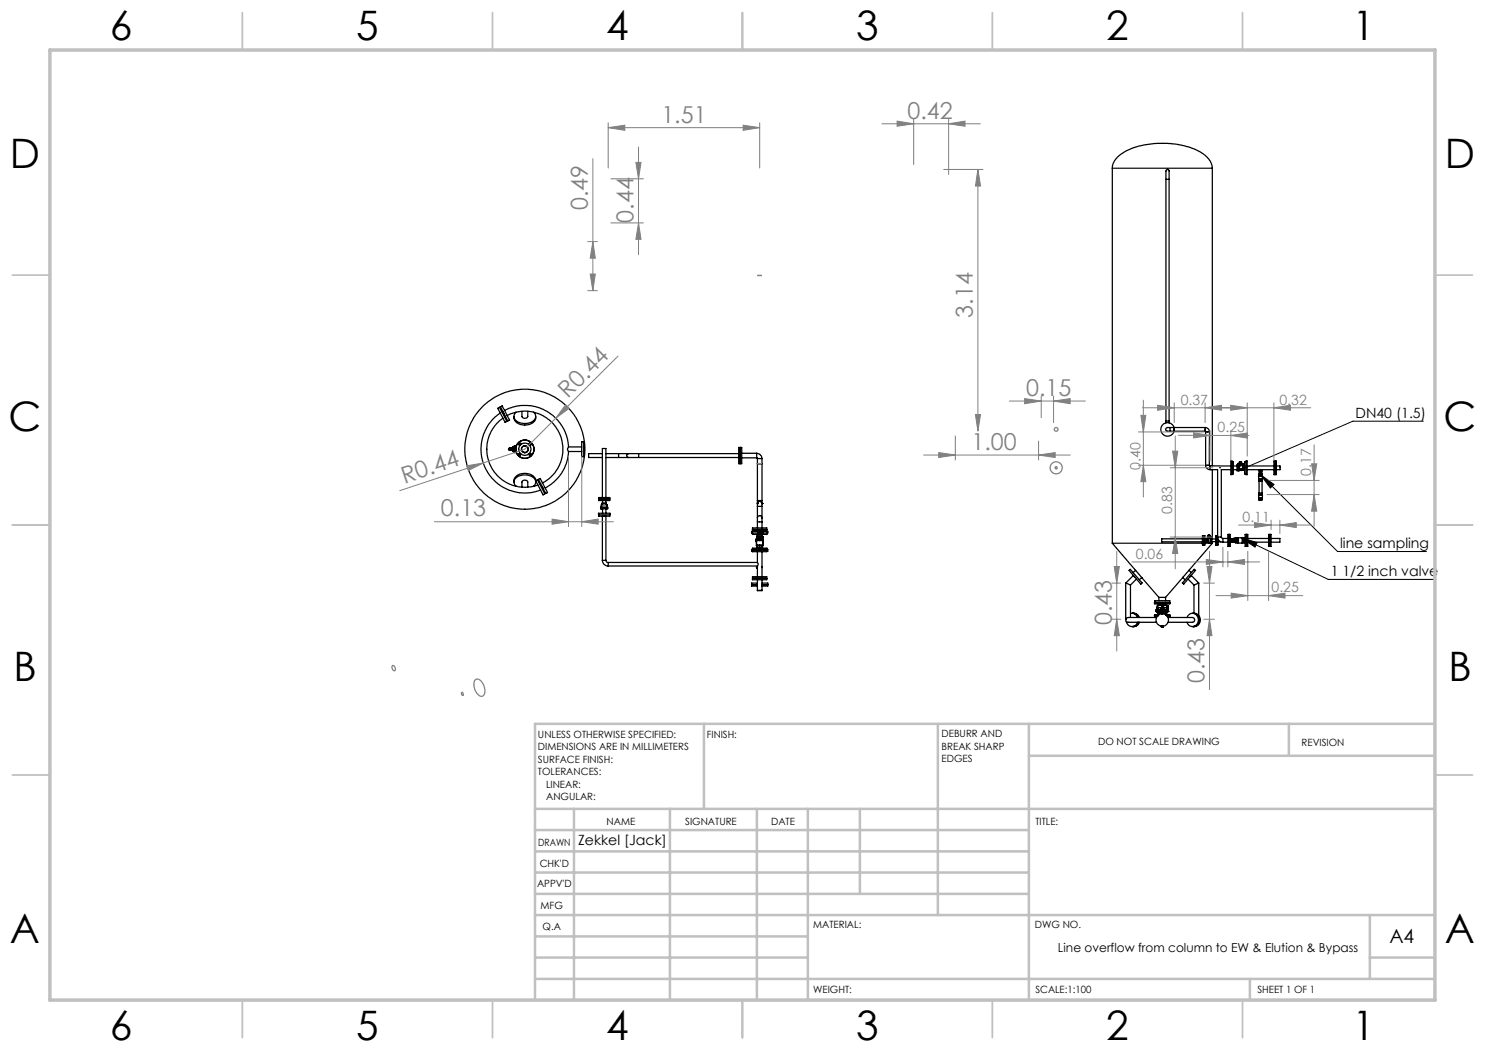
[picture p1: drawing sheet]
<svg xmlns="http://www.w3.org/2000/svg" width="297mm" height="210mm" viewBox="0 0 297 210" stroke-linecap="round" stroke-linejoin="round" font-family="sans-serif">
<g fill="none" stroke="#000" stroke-width=".25">
<path d="M222.5 33.6a4.7 4.7 0 0 1 3.4-3.7l.2-.1a17.5 17.5 0 0 1 14.1 .7 4.1 4.1 0 0 1 2.3 3.1M222.5 33.6h20M222.5 33.6v75M233.2 35.9v-1.6a.36 .36 0 0 1 .4-.4 .36 .36 0 0 1 .2 .6v1.4M233.2 35.9h.6M233.2 35.9v48.3M233.8 35.9v48.3M242.5 33.6v59.6M99.6 81.7l.3-.3 1.5 2.9-.4 .1zM100 82.6a8.8 8.8 0 0 0-2.8 11.3 8.8 8.8 0 0 0 10.9 4.1M100.1 81.4l.3-.2 1.5 2.8-.4 .2zM100.4 82.4a.26 .26 0 0 1 .3 0 .26 .26 0 0 1 .1 .3v.1"/>
<path d="M100.6 83.6a7.6 7.6 0 0 0-2.4 9.8 7.6 7.6 0 0 0 9.4 3.6M100.9 82.1a8.7 8.7 0 0 1 12.8 7.3M101.1 83.3l-.2 .1M101.4 83.1a7.6 7.6 0 0 1 10.3 3.2 7.6 7.6 0 0 1-3.2 10.3M102.1 89.6a.25 .25 0 0 0-.4 .2 .25 .25 0 0 0 .4 .3M102.1 90.1h.1M102.1 89.6h.1M102.1 89.6v.5M102.1 90.1h.4M102.5 89.6v.5M102.5 89.6h.2M102.5 90.1l.3 .1"/>
<path d="M102.5 89.6h-.4M102.6 90.2h.2M102.6 89.5h.1M102.6 90.2h.1M102.6 89.4h.1M102.6 89.4v.1M102.6 89.6h.1M102.7 89.6a.26 .26 0 0 1 .1 .3 .26 .26 0 0 1-.3 .2M102.7 89.6v.5zM102.7 89.6h.1M102.7 89.4h.1M102.8 89.5h.1"/>
<path d="M102.7 89.4v.1M102.8 89.5h-.2M102.8 90.2h.1M102.8 89.5v.9M102.8 89.4v.1M102.8 89.5l-.3 .1M102.8 89.4v-.2l.1 .2M102.8 90.4h.1M102.8 83.3v.3a2.23 2.23 0 0 0 3 1.3 1.66 1.66 0 0 0 1.3-1.3v-.3M102.8 96.4v-.3a2.23 2.23 0 0 1 3-1.3 1.66 1.66 0 0 1 1.3 1.3v.3M102.8 89.4h.1M102.9 89.6h.1"/>
<path d="M102.9 90.1h.1M102.9 89.5v.9M102.9 89.4v.1M102.9 89.6v.2M102.9 89.8v.3M102.9 89.8h.1M102.9 90.4h.1M102.9 90.4l.1 .1M102.9 89.3h.1M102.9 89.3v1.1M103 90.4h.1M103 89.3h.1"/>
<path d="M103 89.2l.1 .1M103 89.2v.1M103 89.2l-.1 .1M103 90.4v.1M103 89.3v1.1M103.1 90.4h.1M103.1 89.2v.1M103.1 90.4l-.1 .1M103.1 89.6v.5M103.1 90.1h.1M103.1 89.6h.1M103.1 90.1l.1 .1"/>
<path d="M103.1 89.3l.1 .1M103.1 90.3v.1M103.1 89.3v1.1M103.1 89.8h.1M103.2 90.3h-.1M103.2 89.5l-.1 .1M103.2 90.3l-.1 .1M103.2 82.4a1.19 1.19 0 0 0-.3 1.3 1.19 1.19 0 0 0 1 .8l.7 .2a2.15 2.15 0 0 0 2.5-1.3l-.1-.6-.3-.4M103.2 97.3a1.19 1.19 0 0 1-.3-1.3 1.19 1.19 0 0 1 1-.8l.7-.2a2.17 2.17 0 0 1 2.5 1.3v.4l-.4 .6M103.8 90.8v.1M103.8 88.9v.1zM103.8 90.7v.2"/>
<path d="M103.8 90.7h.1M103.8 90.9l.2 .1M103.9 88.7l-.1 .2M103.9 88.7h.2M104 91h.1zM104 88.6l-.1 .1M104.1 88.7h.1M104.4 82.3v1a.63 .63 0 0 0 .6 .4 .63 .63 0 0 0 .6-.4v-1M104.4 97.4v-1a.63 .63 0 0 1 .6-.4 .63 .63 0 0 1 .6 .4v1M105 90.5h.1M105.9 91h.1M105.9 88.7h.1"/>
<path d="M106 88.7l.1 .1M106 91h.1M106.1 90.7l.1 .1M106.1 89h.1M106.1 88.8v.2M106.1 88.8l.1 .1M106.2 90.8l-.2 .2M106.2 90.8h.1M107.1 96.2l.4-.3 1.5 2.9-.4 .1zM107.7 95.9l.4-.2 1.4 2.8-.4 .2zM108.1 96.8h-.2M108.4 97.3l.3 .5-.2 .1"/>
<path d="M113.7 90.3a8.6 8.6 0 0 1-4.7 7.3M113.7 89.4a.6 .6 0 0 0 0 .9M113.7 89.4h2.6M113.7 90.3h2.6M116.3 88.4h.4v2.9h-.4zM119.7 99.5h2.3v.6h-2.3zM119.7 99.8h2.3zM120.5 99.5v-9.8h.7v9.8M120.5 90.7h-2.8v.8h2.8M121.2 91.5h2.5M121.2 90.7h2.5M123.7 91.5h2"/>
<path d="M123.7 90.7h2M123.7 90.7v.8M125.7 90.7h2M125.7 91.5h2M125.7 90.7a.39 .39 0 0 0-.4 .4 .39 .39 0 0 0 .4 .4M127.7 90.7v.8M127.7 91.5h20M127.7 90.7h20M147.7 89.5h.6v3.2h-.6zM148 89.5v3.2M148.3 90.7h3M148.3 91.6h3"/>
<path d="M151.3 91.6l.2 .1M151.3 90.7a1.08 1.08 0 0 1 1.1 1M151.3 90.7v.9M151.5 92.7v7.4M151.5 92.7h.9M151.5 91.7h.9M151.5 91.7v1M152.4 92.7v7.4M152.4 91.7v1M233.2 84.2v.4M233.2 84.2h.6M233.8 84.2v.4"/>
<path d="M234 85.5h-.4a.41 .41 0 0 0-.4 .5 .41 .41 0 0 0 .6 .2h.2M234 85.5v.7M234 85.5h.8M234 86.2h.8M234.8 85.5a1.35 1.35 0 0 0-2.1-.7 1.35 1.35 0 0 0 0 2.2 1.35 1.35 0 0 0 2.1-.8M234.8 85.5h6.2M234.8 86.2h6.2M234.8 85.5v.7M241 85.5a.9 .9 0 0 1 .9 .9M241 86.2l.1 .2M241 85.5v.7M241.1 93.1a.9 .9 0 0 0 .9 .8"/>
<path d="M241.1 86.4v6.7M241.1 86.4h.8M241.1 93.1h.8M241.9 93.1l.1 .1M241.9 86.4v6.7M242 93.2h4.2M242 93.2v.7M242 93.9h1.5v13.5M242.5 93.9v13.9M243.9 93.5h.1M246.2 92.2h.2v2.7h-.2zM246.2 93.9h-1.9v13.5"/>
<path d="M246.4 92.3h.3v2.5h-.3M246.7 93.9h.7M246.7 93.2h.7M247.4 94v.1h.2v-.1M247.4 93.1v-.2h.2v.2M247.4 93.1v.9M247.4 94h.2M247.4 93.1h.2M247.5 92.8h1.1v.1h-1.1zM247.6 93.1v.9M247.7 94v.1h.2v-.1M247.7 93.1v-.2h.2v.2"/>
<path d="M247.7 94h.2M247.7 93.1h.2M247.7 93.1v.9M247.8 92.9h.1M247.9 94.1h.6M247.9 93.1v.9M247.9 92.6v.2M248 92.4h.2M248 92.6h.2M248 92.4h-.1v.2h.1M248 92.4v.2M248.2 92.4h.1v.4"/>
<path d="M248.2 92.4v.2M248.2 92.6h.1M248.4 93.1h-.5M248.4 93.1h.1M248.4 92.9v.2M248.5 93.1l.1 .1M248.5 93.1v1M248.6 94l-.1 .1M248.6 93.2v.8M248.6 93.2l.1 .8M248.7 93.2h.2M248.9 93.9l-.3 .1"/>
<path d="M249.2 92.3h-.3v2.5h.3M249.2 92.2h.2v2.7h-.2zM249.4 93.9h2.5M249.4 93.2h5.4M251.7 99.5l.1 .1M251.7 95.8h.1M251.7 99.5h.8M251.7 95.8h.8M251.7 95.1v-.2h.7v.2M251.7 95.3v.5M251.7 96h.7v.2h-.7zM251.7 98.9v-.2h.7v.2"/>
<path d="M251.7 99v.5M251.7 99.8h.7v.2h-.7zM251.8 99.6h.6M251.8 95.8h.6M251.8 95.8v.2M251.8 99.6v.4M251.8 94.7h.6M251.8 94.7v.2M251.8 96.2v2.7M251.8 94.1h.6v.2h-.6zM251.8 94.9v.2M251.8 96v.2"/>
<path d="M251.9 94.5h.4M251.9 93.9h.4M251.9 94.5l-.1 .2M251.9 93.9v.2M251.9 94.3v.2M252 94.1v.2M252.1 98.7v.2M252.1 99.8v.2M252.1 94.9v.2M252.1 96v.2M252.2 94.1v.2M252.3 93.9h2.5"/>
<path d="M252.3 94.5l.1 .2M252.3 93.9v.2M252.3 94.3v.2M252.3 98.7v.2M252.3 99.8v.2M252.3 94.9v.2M252.3 96v.2M252.4 94.7v.2M252.4 95.8v.2M252.4 96.2v2.5M252.4 99.6v.2M252.5 99.5l-.1 .1"/>
<path d="M252.5 95.8h-.1M252.5 99h-.8v-.1h.8v.6M252.5 95.3h-.8v-.2h.8v.7M254.8 92.2h.5v2.7h-.5zM255 92.2v2.7zM255.3 93.2h.7v.7h-.7M119.7 102.6h2.3v.4h-2.3zM119.7 103v.2h2.3v-.2M120.1 101.6h.2M120.3 101.6h.1M120.3 101v.2M120.3 101v.1"/>
<path d="M120.3 101h1.1M120.3 101v.4M120.3 101.6h1.2M120.3 101.4h-.2v.4h.2M120.3 101.4v.4M120.3 101.8h1M120.3 101.4h1M120.4 100.6h.8v.2h-.8zM120.5 112.1a1.14 1.14 0 0 0 1.1 1.1M120.5 100.8l-.2 .2M120.5 112.1h.7M120.5 103.2v8.9"/>
<path d="M120.5 100.1v.5M120.5 101.8v.8M121.2 112.1l.2 .3 .2 .1M121.2 100.1v.5M121.2 101.8v.8M121.2 103.2v8.9M121.2 100.8l.2 .2M121.3 101.4h.2v.4h-.2M121.3 101.4v.4M121.4 101v.2M121.4 101v.1M121.4 101v.4"/>
<path d="M121.6 112.5v.7M121.6 112.5h29.9M121.6 113.2h29.9M150.3 116.9h1.2zM150.5 115.3h2.9v.6h-2.9zM150.5 115.7h2.9M150.5 110.1h2.9zM150.5 105.6h2.9v.6h-2.9zM150.5 105.9h2.9zM150.5 106.6v.3l1 .1M150.5 109.9h-.2v.3h.2M151.3 108.1h-.1l.1 .2"/>
<path d="M151.3 108.5v.3M151.3 113.5h.1M151.3 113.4v.1M151.3 113.5l.2 .1M151.3 108.1h1.3M151.3 108.1v.9M151.3 113.4h.2M151.3 109.1v.1M151.3 109.1h.1M151.3 107.4h1.2v.4h-1.2zM151.3 109.1v.4h1.2v-.4M151.4 108l-.1 .1"/>
<path d="M151.4 108h1.1M151.4 107.8h-.2v.2h.1M151.4 107.8v.2M151.4 107.4h.1M151.4 107.3h.1M151.4 109.6h-.9v.7h2.9v-.6h-2.9M151.4 107.4h1M151.4 107.3h.7M151.4 107.1h1M151.4 107.1v.2M151.4 109.5v.2M151.5 104.4v-.6a.5 .5 0 0 1 .5-.7 .5 .5 0 0 1 .4 .8v.5"/>
<path d="M151.5 107.4h.1M151.5 101.3v-.1a.59 .59 0 0 1 0-.7 .59 .59 0 0 1 .7-.2l.2 .4v.6M151.5 100.7h.1M151.5 100.1v.6M151.5 112.5a.44 .44 0 0 1 0 .7M151.5 107.4h.9v.1zM151.5 107.3h.6M151.5 118.1h.9M151.5 100.7a.46 .46 0 0 1 .4-.5 .46 .46 0 0 1 .5 .5M151.5 113.3l-.1 .1M151.5 113.3l-.2 .1M151.5 116.6h-1.2v.6h1.2"/>
<path d="M151.5 115.9v2.2h.9v-2.2M151.5 104.4h.9M151.5 101.3h.9M151.5 100.1h.9M151.5 101.3v2.3M151.5 104.4v1.2M151.5 106.2v.1M151.5 107.3v.5M151.5 110.3v2.2M151.5 113.2v2.1M151.5 109.1v.4M151.6 106.4h.1"/>
<path d="M151.6 106.5h.1M151.6 106.6h.1M151.6 106.8h.1M151.6 106.2h.1M151.6 106.3h.1M151.6 106.4v.1M151.6 106.6v.1M151.6 106.7h.1M151.6 106.8h.7l.1 .3M151.6 106.4h.7M151.6 106.6h.7M151.6 106.2h.7"/>
<path d="M151.6 106.8l-.2 .3M151.6 106.3v.1M151.6 106.5v.1M151.6 106.7v.1M151.6 106.3h.7M151.6 106.5h.7M151.6 106.7h.7M151.6 106.3h-1.3v.3h1.3M151.7 107.4h.7M151.7 106.8h.6M151.9 107.4v.4M151.9 109.1v.4"/>
<path d="M152.1 107.3l-.6 .1M152.1 107.3l-.7 .1M152.1 107.3h.1M152.2 106.8h.1M152.3 106.4h.1M152.3 106.6h.1M152.3 106.8h.1M152.3 106.7h.1M152.3 106.5h.1M152.3 106.2h.1M152.3 106.2v.1M152.3 106.3h.1"/>
<path d="M152.3 106.2l-.7 .1M152.3 106.3h-.7M152.3 106.3l-.7 .1M152.3 106.5h-.7M152.3 106.5l-.7 .1M152.3 106.7h-.7M152.3 106.7l-.7 .1M152.3 106.4h-.7M152.3 106.6h-.7M152.3 106.2h-.7M152.3 106.4l-.7 .1M152.3 106.3h1.3v.3h-1.3"/>
<path d="M152.3 106.4v.1M152.3 106.6v.1M152.3 106.7v.1M152.3 106.5v.1M152.3 106.3v.1M152.4 107.4v.4M152.4 109.1v.4M152.4 107.4h.1M152.4 100.7h.1M152.4 100.1v.6M152.4 107.4h-.9M152.4 113.3v.3"/>
<path d="M152.4 116.6h1.2v.6h-1.2M152.4 116.9h1.2zM152.4 101.3v2.3M152.4 104.4v1.2M152.4 106.2v.1M152.4 106.9v.1M152.4 110.3v5M152.4 109.6h1v.3M152.4 107.1v.3M152.4 109.5v.2M152.5 108l.1 .1M152.5 107.8h.1l-.1 .2"/>
<path d="M152.5 107.8v.2M152.5 109.1h.1M152.5 109.1v.1M152.6 109h-1.3v.1h.6M152.6 108.1v1h-.7M152.6 108.1v.2M152.6 108.5v.3M153.4 109.9h.2v.3h-.2M153.4 106.6v.3h-1M222.5 108.6h18M222.5 108.6l4.6 5.5M225.1 116.6l.1 7.3"/>
<path d="M225.1 116.6l1 .4M225.8 114.1l.3-.2 2.2 2.5 .1 .2-.2 .2zM226.1 117v6.5M227 115.5l-.3-.4-1.6 1.5M227.1 114.1l1.3 1.4M227.1 114.1l-.5 .4M227.3 115.8l-1.2 1.2M228.4 115.5l3.4 4M228.4 115.5l-.5 .4M231.8 119.5h1.3M231.8 119.5v.6M233.1 119.5v.6"/>
<path d="M236.5 115.5l-3.4 4M236.5 115.5l.5 .4M237.6 115.8l1.2 1.2M237.8 114.1l-1.3 1.4M237.8 114.1l.5 .4M237.9 115.5l.4-.4 1.4 1.5M238.8 113.9l.3 .2-2.4 2.7-.2-.2zM238.8 117v5.7M239.7 116.6l-.9 .4M239.7 116.6v6.5M240.5 107.1h.5v1.9h-.5zM240.5 107.8h-8.2v.6h8.2"/>
<path d="M240.7 107.1v1.9zM241 108.6h1.5M241 108.3h.4M241 107.8h.4M241.4 107.7h.2v.7h-.2zM241.5 107.1h.4M241.5 107.4v.2M241.5 107.1v.1M241.5 107.6h.2M241.5 107.4h.2M241.5 107.2h.2M241.6 108.4l.1 .1"/>
<path d="M241.6 107.2v.2M241.7 107.6l-.1 .2M241.7 107.6h.7v.1M241.7 107.6h.2M241.7 107.4h.2M241.7 107.2h.2M241.7 107.6v.9M241.7 108.5h.4M241.7 107.4v.2M241.9 107.1l-.2-.1v.2M241.9 107.4h.4v1.2M241.9 107.6h.1"/>
<path d="M241.9 107.1h.2v.1h-.2M241.9 107.1v.1M241.9 107.4v.2M242 107.2v.2M242 107.1v.1M242.1 108.4v.2h.3v-.2M242.1 107.7v.7M242.1 107.6v.1M242.1 107.7h.3M242.1 108.4h.3M242.4 107.7v.7M242.4 108.3h.7"/>
<path d="M242.4 107.8h.7M242.5 108.6l-4.7 5.5M242.5 108.3v.3M243.4 107.1v1.9h-.3v-1.9h.4M243.5 107.4a1.02 1.02 0 0 0 1.1 1M243.5 107.4h.8M243.6 107.8v1.2h-.2M243.6 108.4h.6M244.3 107.4l.3 .3M244.6 107.7v.7M244.6 108.4h1M244.6 107.7h1"/>
<path d="M245.6 106.9h.5v2.4h-.5zM245.8 106.9v2.4zM246.1 107.8h.5M246.1 108.4h.1M246.1 107.8h.1M246.1 107.8v.6M246.1 107.8l.1 .6M246.2 108.4h.1M246.2 107.8v.6M246.2 107.8h.1M246.2 107.8l.1 .6M246.3 108.4h.1"/>
<path d="M246.3 107.8v.6M246.3 107.8h.1M246.3 107.8l.1 .6M246.4 108.4h.1M246.4 107.8h.1M246.4 107.8v.6M246.4 107.8l.1 .6M246.5 108.4h.1M246.5 107.8h.1M246.5 107.8v.6M246.5 107.8l.1 .6M246.6 108.4h.1"/>
<path d="M246.6 107.8h.1M246.6 107.8v.6M246.6 107.8v.5M246.6 108.4l.2 .1M246.8 107.7v.8M246.8 107.7h.3M246.8 107.7l-.2 .1M247 108.5h.1M247 108.4v.1M247.1 108.5h.1M247.1 107.7h.1M247.1 107.7v.8"/>
<path d="M247.1 108.4v.1M247.1 107.7l.1 .8v-.8l-.1 .5M247.1 107.7h.3M247.1 108.1h.3M247.4 108.4l-.6 .1M247.4 107.6v1h-.3v-1h.4M247.4 108.5h.1M247.5 108.5l.2 .1M247.5 107.6v.9M247.7 107.6h-.2M247.7 107.6v1M247.7 107.6h.7"/>
<path d="M248.4 108.6v-1.1h.1v1.1M248.5 107.7h.3M248.5 108.4l.5 .1M248.5 107.6h.3v1h-1.1M248.5 108.1h.3M248.8 107.7h.2M249 106.9h.6v2.4h-.6zM249.3 106.9v2.4zM249.6 108.4h4.1M249.6 107.7h4.1M253.7 106.9h.5v2.4h-.5zM254 106.9v2.4"/>
<path d="M254.2 107.7h1.8v.7h-1.8M225.2 123.9a.63 .63 0 0 0 .3 .5 .63 .63 0 0 0 .6 .1h5.2M225.2 124.3a1.16 1.16 0 0 0 1.1 1 1.16 1.16 0 0 0 1.2-.8M226.1 122.7a1.21 1.21 0 0 1 1.4 .8M226.4 122.7a1.19 1.19 0 0 1 1.2 .8M227.6 124.5a1.17 1.17 0 0 1-1.2 .8M227.8 123.5a1.35 1.35 0 0 0-1.2-.8 1.19 1.19 0 0 1 1.3 .8M227.8 124.5a1.21 1.21 0 0 1-1.2 .8M227.9 124.5a1.18 1.18 0 0 1-1.3 .8M230.9 120.7h3.1M230.9 120.7h1.5M230.9 120.5h3.1"/>
<path d="M230.9 123.2l.6 .1M230.9 123.2h.6M230.9 123h.8M230.9 120.5v.2M230.9 123v.2M230.9 120.5h1.5M230.9 120.5v-.4h3.1v.4M230.9 120.5h.1M231.2 122.3h.1M231.2 122.3h.2M231.2 122.1h.3M231.2 121.9h.2"/>
<path d="M231.2 121.9v.4M231.3 123.5h-5.3a.67 .67 0 0 0-.8 .4M231.4 122.2h.2M231.4 122.2h.1M231.4 122.3h.2M231.4 122.3h.1M231.4 122.1h.1M231.4 121.9h.2M231.4 121.9h.1M231.4 123.3h.1M231.4 121.9h-.2M231.4 122.1h.2"/>
<path d="M231.5 121.5h.8M231.5 122.4h.1M231.5 122.3h.1M231.5 121.5l-.1 .4M231.5 122.3v.1M231.5 122.3h.4M231.5 121.9h.1M231.5 120.7l.1 .1M231.5 122.1h.1M231.5 122.1v.1M231.6 121.2l-.1 .3M231.6 122.4h.1"/>
<path d="M231.6 123h.1M231.6 121.2h-.2v1.1M231.6 122.4v.6M231.6 121.1l-.1 .1M231.6 122.1h.2M231.6 122.2h.2M231.6 122.2h.1M231.6 122.1h.1M231.6 122.3h.1M231.6 121.9h.1M231.6 122.4l.1 .1M231.6 121.1h.7"/>
<path d="M231.6 121.9h.3M231.6 121.9v.4M231.6 121v.1M231.6 120.8h.7M231.6 121h.7M231.6 120.8v.2M231.6 122.3v.1M231.7 122.1h1.5M231.7 122.1h.1M231.7 122.1v.1M231.7 123h-.8M231.7 121.9h.1"/>
<path d="M231.7 122.5h.6M231.7 122.5l.1 .1M231.7 122.5h.1M231.7 121.9h.6M231.8 122.3h.1M231.8 122.4h-.1M231.8 122.3l-.1 .1M231.8 122.6h.5M231.8 122.6h.1M231.8 122.4h.6M231.8 122.6v.3M231.9 121.9h1.1"/>
<path d="M231.9 122.3h1.1M231.9 121.9h.1M231.9 122.3h.1M231.9 121.9v.4M232.2 125.2a.21 .21 0 0 0 .2 .3 .21 .21 0 0 0 .3-.3M232.3 121.9h.1M232.3 121.7h.1M232.3 125.2a.18 .18 0 0 0 .1 .2 .18 .18 0 0 0 .2-.2M232.3 121.7v.2M232.3 121.7l.1-.2 .2 .2M232.3 121.9h.3M232.3 120.7h.1"/>
<path d="M232.3 121.5v.2M232.3 121.5h.1M232.3 121.5h.3M232.3 121.1v.1M232.3 121.2l.1 .1M232.3 120.7v.1M232.3 122.5h.1M232.3 121v.1M232.3 122.6h.1M232.3 122.5v.1M232.3 120.8h.2M232.3 121.2h.1"/>
<path d="M232.3 120.8l.1 .5M232.3 121h.1M232.4 120.7v.1M232.4 120.8h.1M232.4 120.7h.1M232.4 121.3h.1M232.4 121.2v.1M232.4 121l-.1 .1M232.4 122.4h.1M232.4 122.4v.1M232.4 122.4v.4M232.4 120.5h1.6"/>
<path d="M232.4 125.2v.1M232.4 120.5v.2M232.5 120.8h.1M232.5 121.3h.1M232.5 122.4h.1M232.5 122.4l.1 .1M232.5 122.4h.6M232.5 120.8v.5M232.5 122.4v.4M232.6 120.7l-.1 .1M232.6 120.7h.1M232.6 120.7v.1"/>
<path d="M232.6 121.5h.1M232.6 121.2l-.1 .1M232.6 121.1v.1M232.6 121.2h.1M232.6 121v.1M232.6 120.8h.1M232.6 122.5h.1M232.6 122.5h.6M232.6 121h.1M232.6 122.5v.1M232.6 122.6h.1M232.6 122.6h.5"/>
<path d="M232.6 121.1h.7M232.6 120.8h.7M232.6 121h.7M232.6 120.8v.4M232.6 122.5v.3M232.6 121.9h.1M232.6 121.5v.2M232.6 121.5h.8M232.6 121.7v.2M232.6 121.7h.1M232.6 121.9h.6M233 121.9h.1"/>
<path d="M233 122.3h.1M233 121.9v.4M233 122.2h.3M233 121.9h.3M233 122.3h.5M233.1 122.1h.2M233.1 122.4h.1M233.1 122.3v.1M233.1 122.3h.1M233.1 122.6h.1M233.1 122.6v.3M233.2 122.4h.1"/>
<path d="M233.2 122.5l-.1 .1M233.2 122.5v.1M233.2 122.5h.1M233.2 122.6v.3M233.2 121.9h.2M233.2 121.9h.1M233.2 122.3v.1M233.2 123h.1M233.2 123h.8M233.2 122.1h.1M233.2 122.1v.1M233.3 123h.7"/>
<path d="M233.3 121.1l.1 .1M233.3 121v.1M233.3 122.1h.1M233.3 122.2h.1M233.3 122.3h.1M233.3 122.2h.2M233.3 122.3h.2M233.3 121.9h.1M233.3 121.9h.2M233.3 122.1h.2M233.3 122.4h.1M233.3 122.4l-.1 .1"/>
<path d="M233.3 120.8v.2M233.3 121.9v.4M233.3 121.2h.1M233.3 123h.1M233.3 121.2h.2M233.4 121.9h.1M233.4 120.7l-.1 .1M233.4 121.2v.3M233.4 122.1h.1M233.4 122.1v.1M233.4 122.3l-.1 .7M233.4 122.1h.2"/>
<path d="M233.4 122.3h.1M233.4 123.2h.6M233.5 121.9h.1M233.5 123.3h.1M233.5 122.4h-.1M233.5 121.2h.1M233.5 121.8h.1M233.5 121.8v.1M233.5 121.2v.7M233.5 122.3v.1M233.5 121.3h.1M233.5 121.5h.1"/>
<path d="M233.5 121.6h.1M233.5 121.7h.1M233.5 121.4h.1M233.5 122.2h.1M233.5 122.3h.1M233.5 122.1h.1M233.5 121.5v.1M233.5 121.6v.1M233.5 121.3v.1M233.5 121.9v.2M233.5 121.4v.1M233.5 121.9v.4"/>
<path d="M233.5 122.2v.1M233.6 123.5h4.1a.86 .86 0 0 1 1.2 .4 .53 .53 0 0 1-.2 .5 .53 .53 0 0 1-.6 .1h-4.5M233.6 122.3h.1M233.6 121.9v.4M234 120.5h.1M234 120.7h-1.6M234 123.2l-.5 .1M234 120.5v.2M234 123v.2M237.4 123.5a1.22 1.22 0 0 1 1.7-.7 1.22 1.22 0 0 1 .4 1.9 1.13 1.13 0 0 1-1.1 .6 1.13 1.13 0 0 1-1-.8M238.5 122.7a1.34 1.34 0 0 1 1.3 1.3 1.34 1.34 0 0 1-1.3 1.3M238.7 125.3a1.33 1.33 0 0 0 1.2-1.3 1.33 1.33 0 0 0-1.2-1.3 1.34 1.34 0 0 1 1.4 1.3 1.34 1.34 0 0 1-1.4 1.3"/>
<circle cx="103.9" cy="88.8" r=".18"/>
<circle cx="103.9" cy="90.9" r=".18"/>
<circle cx="105" cy="89.9" r="1.81"/>
<circle cx="105" cy="89.8" r="1.85"/>
<circle cx="105" cy="89.8" r="1.21"/>
<circle cx="105" cy="89.8" r=".7"/>
<circle cx="105" cy="89.8" r="12"/>
<circle cx="105" cy="89.8" r=".63"/>
<circle cx="106" cy="88.8" r=".18"/>
<circle cx="106" cy="90.9" r=".18"/>
<circle cx="232.4" cy="124" r="1.24"/>
<circle cx="232.5" cy="125.3" r=".14"/>
</g>
<path d="M252.1 94.9l2.7 2-.7 .7zM252.1 94.9l15.4 15.4h17.8M284.7 84.2h-14.1l-22.4 9.7M248.2 107.6l3.2 .9-.4 .9zM248.2 107.6l17.4 8.3h21.6" fill="none" stroke="#000" stroke-width=".2"/>
<g fill="none" stroke="#808080" stroke-width=".2">
<path d="M118.6 31.7v26.4M121.6 25.5l3.4-.5v1.1zM121.6 24.5v9.1M121.6 25.5h30.3M122.2 35.8h6.5M127.2 32.5h1l-.5 3.3zM127.7 29.4v21.5M148.6 25l3.3 .5-3.3 .6zM151.9 24.5v9.1M176.4 24.8h19.7M179.4 24.2l3.3 .6-3.3 .5zM182.7 23.8v9.1"/>
<path d="M188.7 33.9h7.9M189.7 24.8l3.3-.6v1.1zM189.7 23.8v11.1M195.6 33.9v52.3M195.6 33.9l.5 3.3h-1zM117.5 58.1h2M117.5 48.3h2M118 54.8h1.1l-.5 3.3zM118.6 48.3l.5 3.3h-1.1zM122.2 44.6h6.5M127.7 44.6l.5 3.3h-1zM123.6 71.2l-18.6 18.6-25.1 8.3"/>
<path d="M204.9 79.7l3.3 .5-3.3 .5zM208.2 79.2v4.3M210.7 79.2v5.3M93.3 93.2l3.4-.6-3 1.5zM113.1 81l.7 .7-2.6 1.9zM113.7 91.3v14M116.3 91.3v14M184.7 91h29.4M187.7 90.5l3.4 .5-3.4 .5zM191.1 87.2v4.8M195.1 82.9h1l-.5 3.3zM201.9 80.2h15.2"/>
<path d="M207.7 91l3.3-.5v1zM207.7 88.2v3.8M210.7 80.2l3.3-.5v1zM227.7 93.1h13.2M227.7 86.4h13.2M228.2 83.1h1l-.5 3.3zM228.5 81.6h33.6M228.7 80v19.4M228.7 93.1l.5 3.2h-1zM231.5 81.1l3.3 .5-3.3 .4zM234 93.5h8.5M234.5 90.2h1l-.4 3.3z"/>
<path d="M234.8 80.6v3.9M235.1 87.2v26.6M235.7 87.1h6.3M238.7 86.6l3.3 .5-3.3 .5zM241 81.6l3.3-.5v.9zM241 80.6v3.9M242 86.1v6.1M242 87.1h7.8M246.1 81.1l3.3 .5-3.3 .4zM246.2 87.1l3.3-.5v1zM246.2 86.1v6.1M249.4 80.6v10.6"/>
<path d="M253.4 98.9h10.4M253.4 96.1h10.4M254.8 81.6l3.3-.5v.9zM254.8 80.6v11.6M262.3 92.8h1l-.5 3.3zM262.8 89v16.3M262.8 98.9l.5 3.3h-1zM86.9 104.3h35.8M110.4 103.8l3.3 .5-3.3 .5zM116.3 104.3l3.3-.5v1zM222.4 116.6h1.8M222.8 113.3h1.1l-.6 3.3z"/>
<path d="M223.3 110.3v19.9M226.4 112.4h25.5M234 107.4h8.5M235.1 107.4l.4 3.3h-1zM240.7 116.6h2.2M241.3 111.9l3.3 .5-3.3 .5zM241.4 113.3h1l-.5 3.3zM241.9 110.3v27.6M243.2 119.1h17.4M244.6 109.5v3.9M245.6 112.4l3.3-.5v1zM245.6 110.3v3.1"/>
<path d="M246.2 118.6l3.4 .5-3.4 .5zM247.7 105h14.6M249.6 110.3v9.8M250.9 104.5l3.3 .5-3.3 .5zM253.7 119.1l3.3-.5v1zM253.7 110.3v9.8M254.2 104v1.9M256 105l3.3-.5v1zM256 104v2.7M222.4 123.9h1.8M223.3 123.9l.6 3.2h-1.1zM240.7 123.9h2.2"/>
<path d="M241.9 123.9l.5 3.2h-1z"/>
</g>
<g fill="none" stroke="#808080" stroke-width=".25">
<path d="M151.5 55.1h.9zM151.5 92.7h.9zM78.5 133.1a.64 .64 0 0 1 .4 1.1l-.4-.4-.1-.3zM92.3 138.5a.3 .3 0 0 1 .3 .2 .3 .3 0 0 1-.1 .4l-.2-.3zM95 136.1a.92 .92 0 0 1 1.4 .4 2.18 2.18 0 0 1 .2 2.7 1.33 1.33 0 0 1-1.5-1l-.3-.9v-.7z"/>
<circle cx="211.2" cy="85.9" r=".38"/>
<circle cx="211.2" cy="93.6" r="1.21"/>
<circle cx="211.2" cy="93.5" r=".22"/>
<circle cx="120.8" cy="101.1" r=".13"/>
</g>
<g fill="none" stroke="#c0c0c0" stroke-width=".35">
<path d="M48.5 2.5v7.5M98.5 2.5v7.5M148.5 2.5v7.5M198.5 2.5v7.5M248.5 2.5v7.5M2.5 55h7.5M287 55h7.5M2.5 105h7.5M287 105h7.5M2.5 155h7.5M287 155h7.5M48.5 200v7.5"/>
<path d="M98.5 200v7.5M148.5 200v7.5M198.5 200v7.5M248.5 200v7.5"/>
</g>
<g fill="none" stroke="#c0c0c0" stroke-width=".5">
<path d="M140.8 144.8v17M187.6 144.8v38.2M205.8 144.8v55.2M205.8 151.2h81.2M257.8 144.8v6.4M287 144.8h-180v55.2M107 161.8h180M107 178.8h98.8M107 174.5h98.8M107 170.3h98.8M107 166h98.8M114.8 161.8v38.2"/>
<path d="M134 161.8v38.2M151.4 161.8v38.2M161.6 161.8v38.2M172 161.8v17M107 195.8h180M107 191.5h54.6M107 187.3h54.6M107 183h180M250 195.8v4.2M274 191.5h13M274 183v12.8"/>
</g>
<path d="M10 10h277v190h-277z" fill="none" stroke="#c0c0c0" stroke-width=".7"/>
<path d="M248.2 107.6l3.2 .9-.4 .9zM248 93.7l-.1 .3 .3-.1-.3 .1a.34 .34 0 0 0 .5 .2 .34 .34 0 0 0 .1-.5 .34 .34 0 0 0-.5 0zM252.1 94.9l2.7 2-.7 .7z" fill="#000"/>
<g fill="#808080">
<path d="M93.3 93.2l3.4-.6-3 1.5z"/>
<path d="M113.1 81l.7 .7-2.6 1.9z"/>
<path d="M246.2 87.1l3.3-.5v1zM238.7 86.6l3.3 .5-3.3 .5z"/>
<path d="M241 81.6l3.3-.5v.9zM231.5 81.1l3.3 .5-3.3 .4zM254.8 81.6l3.3-.5v.9zM246.1 81.1l3.3 .5-3.3 .4zM256 105l3.3-.5v1zM250.9 104.5l3.3 .5-3.3 .5z"/>
<path d="M241.3 111.9l3.3 .5-3.3 .5zM245.6 112.4l3.3-.5v1zM246.2 118.6l3.4 .5-3.4 .5zM253.7 119.1l3.3-.5v1z"/>
<path d="M228.7 93.1l.5 3.2h-1zM228.2 83.1h1l-.5 3.3zM235.1 107.4l.4 3.3h-1zM234.5 90.2h1l-.4 3.3zM262.8 98.9l.5 3.3h-1zM262.3 92.8h1l-.5 3.3z"/>
<path d="M189.7 24.8l3.3-.6v1.1zM179.4 24.2l3.3 .6-3.3 .5zM210.7 80.2l3.3-.5v1zM204.9 79.7l3.3 .5-3.3 .5z"/>
<path d="M187.7 90.5l3.4 .5-3.4 .5zM207.7 91l3.3-.5v1zM110.4 103.8l3.3 .5-3.3 .5zM116.3 104.3l3.3-.5v1z"/>
<path d="M148.6 25l3.3 .5-3.3 .6zM121.6 25.5l3.4-.5v1.1z"/>
<path d="M241.9 123.9l.5 3.2h-1zM241.4 113.3h1l-.5 3.3z"/>
<path d="M195.6 33.9l.5 3.3h-1zM195.1 82.9h1l-.5 3.3zM118 54.8h1.1l-.5 3.3zM118.6 48.3l.5 3.3h-1.1z"/>
<path d="M222.8 113.3h1.1l-.6 3.3zM223.3 123.9l.6 3.2h-1.1z"/>
<path d="M127.7 44.6l.5 3.3h-1zM127.2 32.5h1l-.5 3.3z"/>
</g>
<g font-size="8.1">
<text x="22" y="8">6</text>
<text x="71.2" y="8">5</text>
<text x="121.2" y="8">4</text>
<text x="171.3" y="8">3</text>
<text x="221.3" y="8">2</text>
<text x="270.5" y="8">1</text>
<text x="2" y="33.6">D</text>
<text x="289" y="33.6">D</text>
<text x="1.7" y="86.1">C</text>
<text x="288.7" y="86.1">C</text>
<text x="2.7" y="136.1">B</text>
<text x="289.7" y="136.1">B</text>
<text x="2" y="188.6">A</text>
<text x="289" y="188.6">A</text>
<text x="22" y="208">6</text>
<text x="71.2" y="208">5</text>
<text x="121.2" y="208">4</text>
<text x="171.3" y="208">3</text>
<text x="221.3" y="208">2</text>
<text x="270.5" y="208">1</text>
</g>
<g font-size="4.7" fill="#808080">
<text x="181.5" y="23.7">0.42</text>
<text x="132.3" y="24.5">1.51</text>
<text x="117.6" y="42.1" transform="rotate(-90 117.6 42.1)">0.49</text>
<text x="126.7" y="44.5" transform="rotate(-90 126.7 44.5)">0.44</text>
<text x="194.6" y="63.5" transform="rotate(-90 194.6 63.5)">3.14</text>
<text x="113.6" y="79.8" transform="rotate(-45 113.6 79.8)">R0.44</text>
<text x="205.2" y="79.2">0.15</text>
<text x="194.3" y="90">1.00</text>
<text x="80.9" y="96.8" transform="rotate(-18 80.9 96.8)">R0.44</text>
<text x="88.2" y="103.3">0.13</text>
<text x="222.4" y="125.1" transform="rotate(-90 222.4 125.1)">0.43</text>
<text x="240.9" y="136.6" transform="rotate(-90 240.9 136.6)">0.43</text>
</g>
<text font-size="3.9" x="277.9" y="188.5">A4</text>
<g font-size="2.8" fill="#808080">
<text x="236.1" y="80.9">0.37</text>
<text x="255.9" y="80.9">0.32</text>
<text x="243.5" y="86.5">0.25</text>
<text x="228.1" y="94" transform="rotate(-90 228.1 94)">0.40</text>
<text x="262.2" y="95.2" transform="rotate(-90 262.2 95.2)">0.17</text>
<text x="234.4" y="102.7" transform="rotate(-90 234.4 102.7)">0.83</text>
<text x="248.5" y="104.4">0.11</text>
<text x="227.2" y="111.8">0.06</text>
<text x="254.3" y="118.5">0.25</text>
</g>
<g font-size="2.8">
<text x="271.1" y="83.6">DN40 (1.5)</text>
<text x="268" y="109.7">line sampling</text>
<text x="266.1" y="115.2">1 1/2 inch valve</text>
<text x="115.6" y="168.9">Zekkel [Jack]</text>
</g>
<text font-size="2.5" x="211.6" y="190.3">Line overflow from column to EW &amp; Elution &amp; Bypass</text>
<g font-size="2">
<text x="107.6" y="147.6">UNLESS OTHERWISE SPECIFIED:</text>
<text x="141.4" y="147.6">FINISH:</text>
<text x="188.3" y="147.5">DEBURR AND</text>
<text x="188.3" y="150">BREAK SHARP</text>
<text x="219.6" y="149">DO NOT SCALE DRAWING</text>
<text x="260.3" y="149.2">REVISION</text>
<text x="107.6" y="150.1">DIMENSIONS ARE IN MILLIMETERS</text>
<text x="107.6" y="152.6">SURFACE FINISH:</text>
<text x="107.6" y="155.1">TOLERANCES:</text>
<text x="188.3" y="152.5">EDGES</text>
<text x="109.2" y="157.6">LINEAR:</text>
<text x="109.2" y="160.1">ANGULAR:</text>
<text x="121.3" y="165">NAME</text>
<text x="137" y="164.9">SIGNATURE</text>
<text x="154.2" y="164.9">DATE</text>
<text x="207.1" y="164.9">TITLE:</text>
<text x="107.6" y="169.1">DRAWN</text>
<text x="107.9" y="173.3">CHK'D</text>
<text x="107.4" y="177.4">APPV'D</text>
<text x="108.1" y="181.8">MFG</text>
<text x="108.5" y="186">Q.A</text>
<text x="162.6" y="185.5">MATERIAL:</text>
<text x="207" y="185.5">DWG NO.</text>
<text x="162.6" y="198.5">WEIGHT:</text>
<text x="207.1" y="198.6">SCALE:1:100</text>
<text x="251.5" y="198.6">SHEET 1 OF 1</text>
</g>
</svg>
